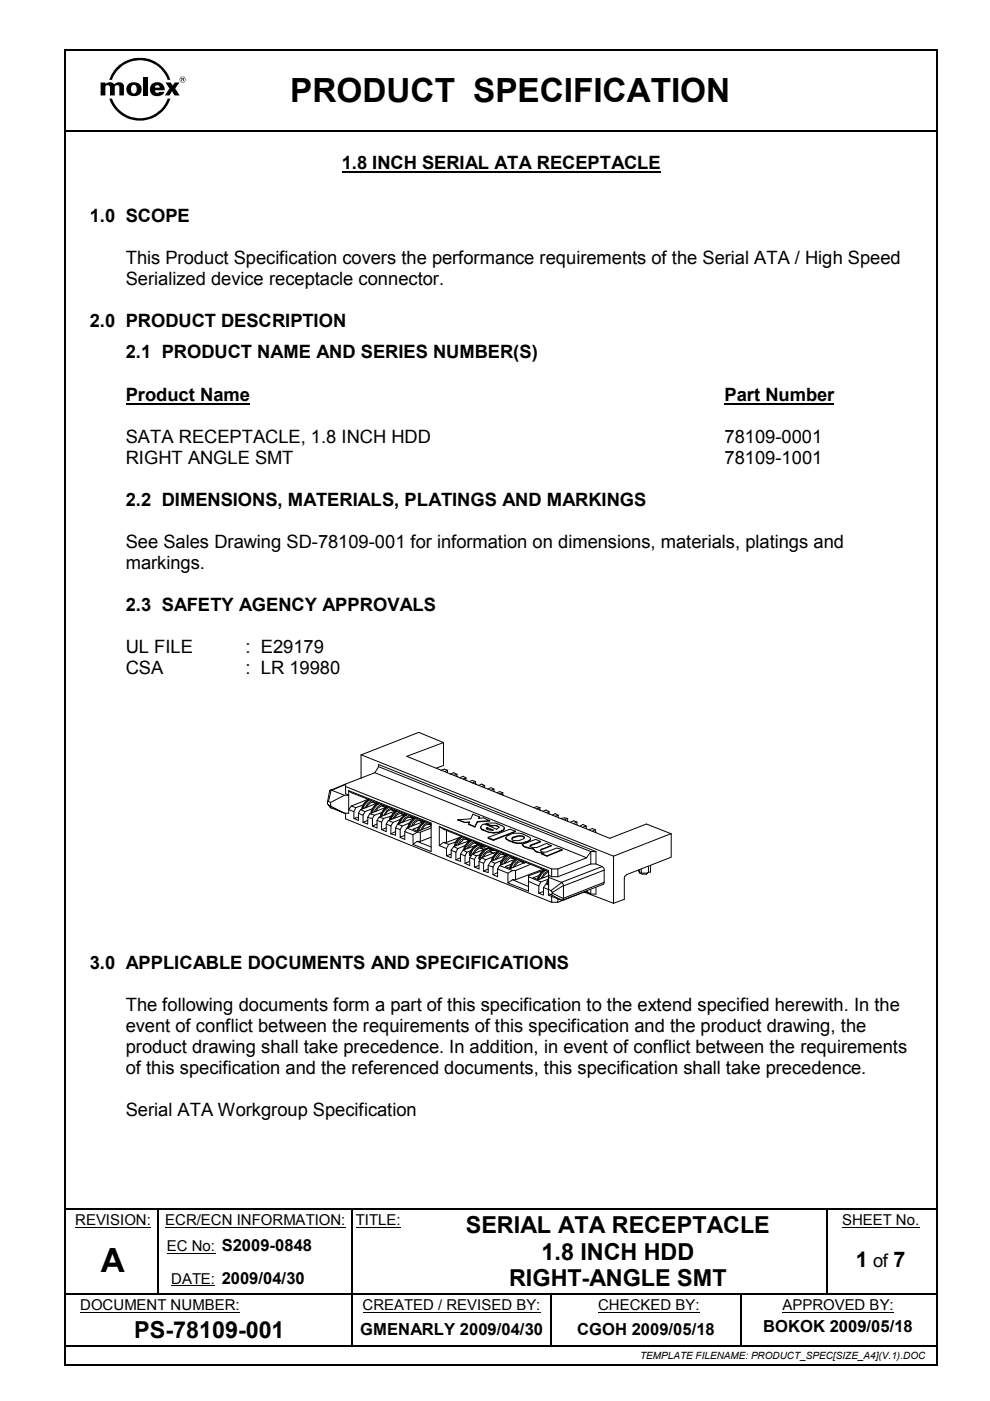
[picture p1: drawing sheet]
<svg xmlns="http://www.w3.org/2000/svg" width="210mm" height="297mm" viewBox="0 0 210 297" stroke-linecap="round" stroke-linejoin="round" font-family="sans-serif">
<path d="M16 260.2h16M17 278.2h33.8M35.1 260.2h38.2M35.4 265.7h10.2M36.3 272.6h9.3M75.5 260.2h9.5M76.9 278.2h37.7M126.9 278.2h21.5M165.9 278.2h23.7M178.6 260.2h16.4" fill="none" stroke="#000" stroke-width=".21"/>
<path d="M14 27.9h184.6M14 256.4h19.5M33.8 256.4h40.8M74.9 256.4h11.8M87 256.4h88.2M175.6 256.4h22.8M74.7 279.1v6.1M116.9 279.1v6.1M14 285.4h60.5M74.9 285.4h41.8M117.1 285.4h39.9M157.3 285.4h40.8" fill="none" stroke="#000" stroke-width=".34"/>
<g fill="#000">
<path d="M33.5 256.5h.2v.3h-.2zM33.5 256.2h.3v.3h-.3zM74.6 256.5h.2v.3h-.2zM74.6 256.2h.3v.3h-.3zM86.7 256.2h.3v.3h-.3zM175.2 256.5h.3v.3h-.3zM175.2 256.2h.4v.3h-.4zM198.4 256.2h.3v.3h-.3zM33.5 260.5h.2v.9h-.2zM33.5 267.4h.2v.9h-.2zM33.5 274.3h.2v.3h-.2zM45.6 274.3h.3v.3h-.3z"/>
<path d="M74.5 278.6h.4v.5h-.4zM74.6 260.5h.2v.9h-.2zM74.6 267.4h.2v.9h-.2zM74.6 274.3h.2v.5h-.2zM86.7 274.3h.2v.3h-.2zM116.7 278.6h.4v.5h-.4zM116.8 274.6h.2v.2h-.2zM116.8 274.3h.2v.3h-.2zM157 274.6h.2v.2h-.2zM157 274.3h.2v.3h-.2zM157 278.6h.2v.5h-.2zM175.2 260.5h.3v.9h-.3z"/>
<path d="M175.2 267.4h.3v.9h-.3zM175.2 274.3h.3v.3h-.3zM74.5 285.2h.4v.4h-.4zM116.7 285.2h.4v.4h-.4zM157 285.2h.3v.4h-.3zM198.1 285.2h.4v.4h-.4zM198.4 285.2h.3v.4h-.3z"/>
</g>
<g fill="none" stroke="#000" stroke-width=".25">
<path d="M33.6 256.8v3.7M74.7 256.8v3.7M175.3 256.8v3.7M14 274.4h19.5M33.6 261.4v6M33.6 268.3v6M33.7 274.4h11.9M45.9 274.4h28.7M74.7 261.4v6M74.7 268.3v6M74.7 274.8v3.8M74.8 274.4h11.9"/>
<path d="M86.9 274.4h29.9M116.9 274.8v3.8M117 274.4h40M157.1 274.8v3.8M157.1 279.1v6.1M157.2 274.4h18M175.3 261.4v6M175.3 268.3v6M175.5 274.4h23.1"/>
</g>
<g fill="#000">
<path d="M28 18.2a.6 .6 0 0 1 .7-.2 .6 .6 0 0 1 .3 .7 .76 .76 0 0 1-.1 .8 .76 .76 0 0 1-.7 .3 1.35 1.35 0 0 1-.2-1.6zM27.3 17.8a1.52 1.52 0 0 0-.2 2 1.52 1.52 0 0 0 1.8 .5 1.48 1.48 0 0 0 1.1-1.8 1.48 1.48 0 0 0-1.9-1z" fill-rule="evenodd"/>
<path d="M24.8 14.3a6.8 6.8 0 0 1 11.3 2.6h-.5a6.3 6.3 0 0 0-5.9-4.1 6.3 6.3 0 0 0-6 4.1h-.5l.6-1.4z" fill-rule="evenodd"/>
<path d="M32.2 17.8a1.54 1.54 0 0 0-.1 2 1.54 1.54 0 0 0 1.9 .5l.7-.5 .1-.3h-1a.53 .53 0 0 1-.6 .2 .53 .53 0 0 1-.3-.6h2l-.1-.6-.5-.8-.6-.3-.8 .1zM33 18.2a.52 .52 0 0 1 .6-.1 .52 .52 0 0 1 .3 .5h-1z" fill-rule="evenodd"/>
<path d="M35.1 17.5h1.1l.4 .7 .5-.7h1l-.9 1.3 .9 1.4h-1.1l-.5-.9-.6 .9h-.9l.9-1.4z" fill-rule="evenodd"/>
<path d="M38.1 16.9a.65 .65 0 0 1 1.3 0 .65 .65 0 0 1-1.3 0zM38.2 16.9a.55 .55 0 0 0 1.1 0 .55 .55 0 0 0-1.1 0z" fill-rule="evenodd"/>
<path d="M38.6 16.7h.3v.1h-.3zM38.5 16.6v.6h.1v-.3h.2l.1 .3h.1l-.1-.3 .1-.2z" fill-rule="evenodd"/>
<path d="M21.3 17.5h1.1v.4a1.22 1.22 0 0 1 1.9 0 1.19 1.19 0 0 1 2 .2v2.1h-1v-1.8a.5 .5 0 0 0-.5-.4 .5 .5 0 0 0-.5 .4v1.8h-1v-1.8a.52 .52 0 0 0-.4-.4 .52 .52 0 0 0-.5 .3v1.9h-1.1z" fill-rule="evenodd"/>
<path d="M30.4 16.3h1v3.9h-1z" fill-rule="evenodd"/>
<path d="M23.2 20.9h.5a6.3 6.3 0 0 0 6 4.2 6.3 6.3 0 0 0 5.9-4.2h.5a6.8 6.8 0 0 1-5.9 4.7h-1.1a6.8 6.8 0 0 1-5.9-4.7z" fill-rule="evenodd"/>
</g>
<path d="M72.5 36.5h67.6M26.7 85.6h26.3M153.7 85.6h23.3" fill="none" stroke="#000" stroke-width=".42"/>
<path d="M67.3 154.2h77.3v42h-77.3z" fill-rule="evenodd" fill="#fff"/>
<g fill="none" stroke="#000" stroke-width=".21">
<path d="M94.1 157.4l-5.3-2.1-12.2 4.8v5M94.1 157.4v4.9l-1.6 .6M94.1 157.4l-7.8 3 43.1 17.3 7.7-3 5.3 2.1M69.5 170.2l.1 .4M69.5 170v.3M69.6 170.6l.6 .7M69.6 170.6l.1 .1M69.7 170.7l3.4 1.7-2.9-1.1M69.7 169.9l-.2 .1M69.7 170.7l.5 .6M69.7 169.9l.4 .2M69.9 167.8l-.4 2.2"/>
<path d="M70.1 170.1v.8M70.2 167.6l-.5 2.3M70.4 167.5h-.4l-.1 .2M73.1 168.6l-3 1.5M73.3 166.3l-2.9 1.3 2.7 1h.9l-.7-.3M73.3 166.8l43.7 17.4M73.3 172.4v1.2l43.7 17.7M73.3 166.2v2.1M74 167.6v4.8h-.9M74 167.6l.5 .5 16.9 6.6M74 167.6l17.4 6.9v6.1l-3.8-1.6 .9-.6M74.5 170.9l-.5 .8 1.1 .4"/>
<path d="M74.5 170.9l1 .3M75.5 171.2l-.4 .9v1.4M76 172.4v1.5l-.9-.4 .9-.2M76 172.4l1 .4M76.5 171.7l-.5 .7M76.6 160l53.5 21.5M77 170.7l-1.5 .5M77.3 170.1l.9-.5a2.75 2.75 0 0 0-1.4 1.9 1.53 1.53 0 0 1 .5-1.4zM77.4 172.1l-.4 .7v1.6l1-.5M78 169.5l-3.5 1.4M78 173.3v1.4l-1-.3M78.4 169.6l-1 1-.4 .8"/>
<path d="M78.9 169.8a2.99 2.99 0 0 0-1.5 1.5M79 170l.6 .3M79 173.5v1.6M79 171.4l-1.6 .7M79.2 170l.2 .1M79.2 170l-.3 .1a1.78 1.78 0 0 0-1.1 1.1M79.4 170.1l.2 .2M79.4 172.8l-1-.3-.4 .8 1 .2M79.4 172.8l-.4 .7M79.5 170.8l-.8 1.6a2.35 2.35 0 0 1 1.5-2.1zM79.5 163.8l.8-1.2v-.5l46.1 18.5M79.5 163.8l-9.4 3.8"/>
<path d="M79.5 163.8l44.9 18.1M79.6 170.3h.2M79.8 170.3h.1M80 173.9v1.7l-1-.5 1-.4M80 173.9l.9 .4M80.1 170.3l-3.6 1.4 .9 .4M80.3 162.6l45 18v2.6M80.4 170.5l-.3 .1-.7 .7-.4 1M80.4 173.3l1 .2M80.4 173.3l-.4 .6M80.8 170.6l-.7 .5-.7 1M80.9 170.9l.7 .2"/>
<path d="M80.9 174.3v1.6M80.9 172.3l-1.5 .5M81.2 170.8l-.4 .1a1.85 1.85 0 0 0-1 1.1M81.2 170.8l.2 .1M81.3 171.7l.8-.6-.9 .9-.5 1.2a1.46 1.46 0 0 1 .6-1.5zM81.4 170.9l.2 .2M81.6 171.1h.2M81.8 171.1h.1M81.9 175.6l-1 .3M81.9 174.7v1.6l-1-.4M82 171.1l-3.6 1.4M82.4 171.2l-.4 .2a2.4 2.4 0 0 0-1.1 1.7"/>
<path d="M82.4 173.9l-.5 .8 1 .4 .5-.7M82.4 173.9l1 .5M82.8 171.4l-.8 .5-.6 .9M82.9 173.1l-1.5 .4-.5 .8M82.9 171.7l.7 .2M82.9 175.1v1.7M83.1 171.7h.3M83.1 171.7a1.71 1.71 0 0 0-1.4 1.1M83.2 172.5l.9-.6-.7 .5-.7 1.4a.98 .98 0 0 1 .4-1zM83.4 171.7l.2 .2M83.6 171.9h.2M83.8 171.9h.1"/>
<path d="M83.9 175.6l1 .3M83.9 175.6v1.5l-1-.3M83.9 176.3l-1 .5M84 171.9l-3.6 1.4M84.3 172l-.6 .5-.8 1.2M84.3 174.7l-.4 .9M84.8 172.2l-.8 .4-.6 1M84.9 172.4l.6 .4M84.9 173.7l-1.5 .7M85.1 173.4l1-.6a3.2 3.2 0 0 0-1.4 1.8l-.2-.2zM85.1 172.4a1.9 1.9 0 0 0-1.4 1M85.1 172.4l.2 .1"/>
<path d="M85.3 172.5l.2 .3M85.3 175.1l-.4 .8v1.6l1-.4M85.5 172.8h.3M85.8 172.8h.1M85.9 176.3l.4-.7 2.2 .8h.7M85.9 176.3v1.7l-1-.5M85.9 176.3l1.7 .7M86 172.6l-3.6 1.3M86.3 172.8l-.9 .6-.5 1.1M86.7 173l-.3 .2a1.84 1.84 0 0 0-1.1 1.2M86.8 173.3l.7 .1M86.8 174.5l-1.5 .6"/>
<path d="M87.1 173.2l-.4 .1a1.44 1.44 0 0 0-1.1 1M87.1 173.2l.2 .1M87.2 174l.9-.6a2.9 2.9 0 0 0-1.5 2.1v-.6zM87.3 173.3l.2 .1M87.5 173.4h.2M87.6 177v2M87.7 173.4h.1M87.9 173.4l-3.6 1.3 1 .4M88.3 173.5l-1 .9-.5 .9M88.5 178.4l2.9 1.2M88.5 176.4l-.9 .6M88.7 173.6l-.4 .3a1.76 1.76 0 0 0-1 1.2"/>
<path d="M88.8 173.9l.7 .3M88.8 175.3l-1.2 .5 1 .4M89 173.9l.2 .1M89 173.9a1.84 1.84 0 0 0-1.4 1.1M89.2 174.8l.8-.6-1.1 1.1-.3 .9v-.2h-.1zM89.2 176.4v2h-.7M89.2 174l.3 .2M89.5 174.2h.3M89.9 174.2l-3.6 1.4M90.2 174.3l-1 .8-.4 1M90.7 174.5l-.8 .4-.7 1.1M90.8 174.7l.6 .2-.2-.1"/>
<path d="M91 174.7a1.73 1.73 0 0 0-1.4 1.1M91 174.7l.2 .1M91.4 175.6l-2.2 .8M91.4 175.1l-2.8 1.1M91.4 177.5l-2.2 .9M93.2 175.3l23.1 9.3 .1 .9M93.2 175.3l.9 .5 22.2 9M93.2 175.3v4M93.2 179.3l1.5 .6M93.5 163.3l.8-.2 .6 .2M94.1 178.6l1.1 .4M94.7 179.9v1.5l1 .5v-1.6"/>
<path d="M94.7 176.1v2.5h-.6l-.9 .7M94.9 163.3l-.6 .3M94.9 163.3v.5M95.2 179l-.5 .9M95.5 164.2l.7-.4 .7 .4M96.2 179.5l-.5 .8 1 .4M96.2 179.5l.9 .4M96.7 178.5l-1.5 .5M96.9 164.6h.1M96.9 164.2l-.7 .2M96.9 164.2v.4M97.1 179.9l-.4 .8"/>
<path d="M97.5 164.9l.7-.3 .6 .3M97.5 177.5l-2.8 1.1M97.9 177.3a2.31 2.31 0 0 0-1.4 2.1 3.3 3.3 0 0 1 1.4-2M98.1 177.4a3.5 3.5 0 0 0-1.4 1.9M98.2 165.1l.6-.2v.6M98.6 177.6l-.4 .2a1.6 1.6 0 0 0-1 1.2l-.1 .2M98.6 177.8l.7 .4M98.6 179.3l-1.5 .6M98.8 177.8l-.6 .3-.7 .9M98.8 165.5h.1M98.8 177.8l.3 .2M99.1 178l.2 .2"/>
<path d="M99.3 178.2h.3M99.4 174.7l1.3 .6M99.5 165.7l.7-.2 .6 .2v.5M99.5 174.4h-.9l1-.1-.2 .4M99.7 178.2l-3.5 1.3M100.1 178.3l-.7 .4-.8 1.4M100.5 178.4l-1.1 .9-.3 .6M100.6 178.7l.7 .2M100.7 175.3h.1M100.8 178.7l.5 .2M100.8 166.2h.1M100.8 165.7l-.6 .3"/>
<path d="M100.9 178.7l-.1-.1-.6 .3-.8 .9M101.3 179.2a2.24 2.24 0 0 0-1.7 1.9v.2M101.3 179.2a2.9 2.9 0 0 0-1.7 2.1M101.3 178.9h.3M101.3 174.2l-.6 1.1M101.3 174.2v.1M101.3 174.3l-.6 1M101.5 166.5l.7-.3 .6 .3-.6 .3M101.7 179l-.4 .2M101.7 173.2l-.2 .3 1.1-.1 1.3 .6-2.6 .2M101.7 173.2l-1.4-.6-.4 1-2.8 .2 1.5 .6-1.5-.5M101.7 179l.1 .2"/>
<path d="M101.7 179l.2 .2M101.7 179h.1M101.7 178.9l-3.5 1.4M101.7 173.2l-.1 .3M101.8 179.2a2.49 2.49 0 0 0-1.9 2.2l-.3-.1M101.8 179.2l.2 .3M101.8 179.8l.6 .2M101.8 179.2h.2M101.9 175.3l.3 .5 .2 .1M101.9 175.3l.3 .6 .2 .1M101.9 179l.1 .2M102 179.2l.2 .2"/>
<path d="M102 179.5a2.31 2.31 0 0 0-1.7 1.5M102 179.5l.4 .1M102.2 179.4l.4 .1M102.2 179.4l.2 .2M102.2 179.3h.2M102.4 175.9l.9 .4M102.4 175.9l.1 .1M102.4 176l.9 .3M102.6 179.5l.2 .1M102.6 179.5l-.2 .1M102.8 166.5v.5M103.1 174.6a4 4 0 0 1 3.3 .4"/>
<path d="M103.1 174.6l1.1 .4M103.1 174.6v.1l1.1 .4M103.3 179.5l-.5 .1M103.3 179.9h-.2v.1a2.08 2.08 0 0 0-1.5 2.1M103.3 179.9a3.1 3.1 0 0 0-1.7 2.2M103.3 176.3l1.5 .2 1.2-.2M103.3 176.3l.5 .2 1 .2 1.2-.3M103.3 175.5l-.2 .2a1.66 1.66 0 0 0 1.5 .3M103.3 175.6v.1M103.3 175.5l1.3 .5M103.3 175.6l1.1 .4M103.3 175.5v.1"/>
<path d="M103.3 176.3v.1M103.5 167.3l.6-.3 .7 .3v.6M103.5 177.5v.3l1.1 .4M103.5 177.5l1.1 .6M103.7 179.8l-.4 .1M103.7 179.8l.1 .1M103.7 179.8l.2 .1M103.7 179.8h.1M103.7 179.7l-3.5 1.4M103.8 179.9a2.94 2.94 0 0 0-2 2.3h.1l-.3-.1M103.8 179.9l.2 .4M103.8 179.9l.4 .2"/>
<path d="M103.9 174l-2.6 .3M104.2 175.1v-.1h1.1l.5 .3-.5 .5-2.5-1.1-.6 .3-.3 .3M104.2 175.1l.7-.1 .8 .3 .1 .2M104.6 178.1v.1M104.8 167.3l-.7 .3M105.4 168.1l.6-.2 .6 .2M106 176.3v.1M106.4 175l.5 .3v.3M106.4 176.1l-.4 .2M106.4 176.2l-.4 .2M106.4 176.1v.1M106.6 168.6h.1"/>
<path d="M106.6 168.1v.5M106.6 168.1l-.6 .3M106.9 175.6v.2l-.5 .3M106.9 175.6v.3l-.5 .3M107.3 177.6a.71 .71 0 0 0 .6 .7M107.3 177.6l.6 .6M107.3 177.6a3.5 3.5 0 0 1 4.6-.3l.6 .5M107.9 178.3a4.4 4.4 0 0 0 3.6 .3M107.9 178.2v.1M107.9 178.2l.9 .3M108.8 177.5l-.2 .3M108.8 178.5a3.4 3.4 0 0 0 2.7 0"/>
<path d="M108.8 177.5v.1M108.8 178.5v.1M109.3 176.2l-4.7 2M109.3 176.2l-1.1-.4-4.7 1.7M109.3 176.2l-4.7 1.9M109.6 177.3a1.54 1.54 0 0 1 1.6 .2v.2l-1 .5h-1.4l-.2-.4M109.6 177.3l-.8 .2M109.6 177.3v.1M110.8 179l.4 .5 1.9 .4M110.8 179v.2a1.82 1.82 0 0 0 1.5 .7l.8 .1M111.2 177.6a2.18 2.18 0 0 0-2.6 .2M111.5 178.5v.1"/>
<path d="M111.9 178.5l-.4 .1M111.9 178.4l-.4 .1M111.9 178.4v.1M112.5 177.8l-.6 .6M112.5 177.8l-.1 .4-.5 .3M112.6 179.2h-.2v.3l.5 .2h.9l2.1-.9 1 .5M112.6 179.2l-.2 .3M113.1 179.9a2.6 2.6 0 0 0 2.3 1l-.5 .1M113.1 179.9v.1M113.2 171.2l.6-.2 .7 .2M114.5 171.2v.6M114.5 171.2l-.7 .3"/>
<path d="M114.6 178.4l-1-.4-2.8 1M114.6 178.4v.1l-2 .8v-.1M114.6 178.4l-2 .8M115.1 172l.7-.3 .7 .4M115.8 172.3l.7-.2v.5M116.9 179.3l-2 .7M116.9 179.4l-2 .7M116.9 179.3v.1M117.1 172.8l.7-.3 .6 .3v.6M118.4 172.8l-.6 .3M119 173.5l.7-.1 .7 .1v.6M120.4 173.5l-.7 .3"/>
<path d="M121 174.3l.7-.3 .6 .3M122.3 174.3l.1 .5M122.3 174.8h.1M122.3 174.3l-.6 .3M123 175.1l.7-.3 .6 .3M123.7 175.3l.6-.2v.6M125 175.9l.6-.2 .7 .2v.5M126.3 176.4h.1M126.3 175.9l-.7 .3M95.7 181.1l-1 .3M96.7 180.7v1.6M97.7 181.1v1.5l-1-.3"/>
<path d="M97.7 181.9l-1 .4M97.7 181.1l.9 .3M98.2 180.3l.9 .4-.5 .7M98.2 180.3l-.5 .8M98.4 180.1l.4-.7a2.04 2.04 0 0 1 1.1-1.2 2.28 2.28 0 0 0-1.5 2.1M98.6 181.4v1.6M99.6 181.3h.1M99.6 181.9l.1 1.6-1.1-.5M99.6 182.6l-1 .4M99.6 181.9l1 .3M99.9 181.4h.1M99.9 180.3l-.8 .4"/>
<path d="M100.2 181.1l.8 .3M100.2 181.1l-.6 .8M100.6 182.2v1.6M101 181.4l-.4 .8M101.6 182.1h.1M101.6 182.6v1.6l-1-.4M101.6 182.6l1 .4M101.6 183.5l-1 .3M101.8 182.2h.1M101.8 181.2l-.8 .2M102.2 181.9l-.6 .7M102.4 180v-.1a.73 .73 0 0 0-1 .1l-.4 .3-.4 .6"/>
<path d="M102.4 180h.3M102.6 183v1.7M102.7 180h.1M103 182.3l-.4 .7M103.5 183.5l1.1 .3M103.5 184.2l-.9 .5M103.5 183.5v1.5l-.9-.3M103.8 180.6l.6 .2M104 180.6l.2 .1M104 180.3h.4M104 180.3a2.24 2.24 0 0 0-1.8 1.5M104 180.6a1.71 1.71 0 0 0-1.4 1.1"/>
<path d="M104.1 182.6l-.6 .9M104.2 180.1l.2 .2h.2M104.2 180.7l.2 .1M104.2 180h.2M104.2 180.1l.4 .2M104.4 180.8l.2 .1M104.6 183.8v1.7l.9 .4v-1.7M104.6 181.7l-1.6 .6-.8-.4M104.6 180.3h.2M104.6 180.3h.6M104.6 180.9h.1M104.9 181.2l.8-.6a4 4 0 0 0-1.4 1.9 1.27 1.27 0 0 1 .6-1.3z"/>
<path d="M105 183l-.4 .8M105.5 184.2l2.2 .9 1-.5M105.5 185l-.9 .5M105.6 180.5l-3.4 1.4M105.8 180.7l-.8 .8-.4 .9M106 183.5l-.5 .7M106 183.5l2.7 1.1M106.3 180.8l-.5 .2-.8 1.3M106.4 182.4l-1.4 .6-.9-.4M106.4 181.1l.7 .2M106.6 181a1.73 1.73 0 0 0-1.3 1.2M106.6 181l.2 .1"/>
<path d="M106.7 182l.9-.7a3.7 3.7 0 0 0-1.4 2.1 1.38 1.38 0 0 1 .5-1.4zM106.8 181.1l.3 .2M107.1 181.3h.3M107.5 181.3l-3.4 1.3M107.7 185.1v2.1l1-.7M107.8 181.4l-.6 .6a1.61 1.61 0 0 0-.8 1.3M108.2 181.5l-.7 .6-.7 .9M108.4 181.9l.7 .2M108.6 181.9a1.73 1.73 0 0 0-1.4 1.1M108.6 181.9l.2 .1M108.7 182.8l.9-.7-.8 .7-.6 1.3a1.53 1.53 0 0 1 .5-1.3zM108.7 186.5l3.4 1.5"/>
<path d="M108.7 186.5h.6M108.7 184.6h.6M108.8 182l.3 .1M109.1 182.1h.2M109.3 184.6v1.9M109.5 182.1l-3.5 1.4M109.8 182.2l-.3 .2a1.9 1.9 0 0 0-1 1.5l-.1 .1M110.2 182.4l-.7 .4-.7 1.1M110.3 182.6l.7 .2M110.6 182.6a1.71 1.71 0 0 0-1.5 1.1M110.6 182.6l.2 .2M110.8 182.8h.2"/>
<path d="M111 182.8l.3 .2M111.4 182.8l-3.2 1.3-1-.4 1.2-.4M112.1 185.9l2.6 1.1 1.5-.6M112.1 186.9l2.2 .9 .4-.8M112.5 183.3l-3.2 1.3M113.1 180a1.55 1.55 0 0 0 1.3 .8l.7 .1M114 186.4a1.45 1.45 0 0 1 .6-1.3l.9-.6-.7 .5-.8 1.5M114.3 185.7l-1.2 .4 1.1 .4 2.1-.8M114.3 187.8v1.6M114.6 180.3l.1 .2a1.25 1.25 0 0 0 1.4 .1l2-.8 1.1 .3v.2l-3.2 1.2M114.9 181l1.1 .5M114.9 180l-.3 .3"/>
<path d="M114.9 180.1l-.3 .2M114.9 180v.1M115 184.4l-5.7 2.1M115.3 188.2v1.6l-1-.4M115.3 188.2l1 .4M115.3 189l-1 .4M115.4 184.5l-3.3 1.2v3.2l-4.4-1.7M115.7 184.6l-.7 .5-.7 1.3M115.8 187.4l.5 .2M115.8 187.4l-.5 .8M116.1 184.8l-.7 .5-.7 1M116.3 186.3l-.3 .6v.4l.3-.8"/>
<path d="M116.3 189.5v-.9v1.2l3 1.1M116.3 187.1l-.1 .1M116.3 186l.1 2.6M116.3 189.5l.1 .3M116.3 189.5l.6 .2M116.3 188.6l.6 .2M116.3 187.2l-.5 .2M116.3 186l2.8 1.1M116.3 185.5l.7 .4M116.4 185a1.16 1.16 0 0 0-1.1 .8l-.3 .3M116.4 185.5l-.1 3.1M116.4 185.5l-.1 .5"/>
<path d="M116.9 188.8l.2 .4M116.9 189.7l2.3 1.2M117 190v1.3h1.3M117 184.2v1.7M117 185.9h1.3M117.1 189.4v.2l-.2 .1M117.1 189.2v.2M117.1 189.4l2.4 1.1M118.3 184.2v1.7M118.3 190.5v.8M119.1 187.1h.1M119.2 187.1l.3 .5v2.9"/>
<path d="M119.2 187.1l-2.3 1.7M119.2 180.1l-3.2 1.3M119.5 190.5l-.1 .4h-.1M119.5 187.7l-2.4 1.5M123.9 189.1l6.2 2.4M124 189l1.3 .6-.9-.7-6.1 2.4M124.4 181.9l-6.1 2.3h-1.3M125.3 183.2l-7 2.7M125.3 183.2h1.1M126.4 180.6h-1.1l-.9 1.3M126.4 183.2l1.3 .5-8.6 3.4M126.4 180.6v2.6"/>
<path d="M126.4 188.2v1.4h-1.1v-1M127.7 183.7l.4 .3v.4M128.1 187.1l-.2 .4-8.6 3.4M128.1 187.1v-2.6l-8.6 3.3M128.1 187.1l-8.6 3.4M130.1 181.5l12.3-4.8v5l-9.6 3.8-.3 .3-.1 .3v4.6l-2.3 .8M130.1 181.5v10M135.5 184.5v.3l.2 .1M135.7 184.5v.6h.3M136 184.2v.9M137.5 183.7v1.2l-.2 .2h-1.3M138 183.5v1.4h-.5l-.4 .4h-.9l-.4-.2"/>
</g>
<path d="M13.6 10.3h.4v.4h-.4zM198.6 10.3h.4v.4h-.4zM13.6 289.3h.4v.3h-.4zM198.6 289.3h.4v.3h-.4z" fill="#000"/>
<path d="M13.8 10.7v278.6M14 10.5h184.6M198.8 10.7v278.6M14 289.5h184.6" fill="none" stroke="#000" stroke-width=".34"/>
<g font-size="7.1">
<text x="61.6" y="21.7">PRODUCT SPECIFICATION</text>
<text x="21.4" y="269.6">A</text>
</g>
<g font-size="5">
<text x="98.8" y="261.4">SERIAL ATA RECEPTACLE</text>
<text x="114.9" y="267">1.8 INCH HDD</text>
<text x="108" y="272.7">RIGHT-ANGLE SMT</text>
<text x="28.5" y="283.7">PS-78109-001</text>
</g>
<g font-size="4.6">
<text x="181.5" y="268.7">1</text>
<text x="189.5" y="268.7">7</text>
</g>
<g font-size="3.9">
<text x="72.5" y="35.9">1.8 INCH SERIAL ATA RECEPTACLE</text>
<text x="19.1" y="47">1.0 SCOPE</text>
<text x="26.7" y="56">This Product Specification covers the performance requirements of the Serial ATA / High Speed</text>
<text x="26.7" y="60.4">Serialized device receptacle connector.</text>
<text x="19.1" y="69.3">2.0 PRODUCT DESCRIPTION</text>
<text x="26.7" y="76">2.1 PRODUCT NAME AND SERIES NUMBER(S)</text>
<text x="26.7" y="84.9">Product Name</text>
<text x="153.7" y="84.9">Part Number</text>
<text x="26.7" y="93.9">SATA RECEPTACLE, 1.8 INCH HDD</text>
<text x="153.7" y="93.9">78109-0001</text>
<text x="26.7" y="98.3">RIGHT ANGLE SMT</text>
<text x="153.7" y="98.3">78109-1001</text>
<text x="26.7" y="107.2">2.2 DIMENSIONS, MATERIALS, PLATINGS AND MARKINGS</text>
<text x="26.7" y="116.2">See Sales Drawing SD-78109-001 for information on dimensions, materials, platings and</text>
<text x="26.7" y="120.6">markings.</text>
<text x="26.7" y="129.5">2.3 SAFETY AGENCY APPROVALS</text>
<text x="26.7" y="138.5">UL FILE</text>
<text x="26.7" y="143">CSA</text>
<text x="52.1" y="143">: LR 19980</text>
<text x="52.1" y="138.5">: E29179</text>
<text x="19.1" y="205.4">3.0 APPLICABLE DOCUMENTS AND SPECIFICATIONS</text>
<text x="26.7" y="214.4">The following documents form a part of this specification to the extend specified herewith. In the</text>
<text x="26.7" y="218.8">event of conflict between the requirements of this specification and the product drawing, the</text>
<text x="26.7" y="223.3">product drawing shall take precedence. In addition, in event of conflict between the requirements</text>
<text x="26.7" y="227.8">of this specification and the referenced documents, this specification shall take precedence.</text>
<text x="26.7" y="236.7">Serial ATA Workgroup Specification</text>
<text x="185.2" y="268.7">of</text>
</g>
<g font-size="3.5">
<text x="76.4" y="283.1">GMENARLY 2009/04/30</text>
<text x="122.4" y="283.1">CGOH 2009/05/18</text>
<text x="161.9" y="282.4">BOKOK 2009/05/18</text>
</g>
<g font-size="3.2">
<text x="16" y="259.8">REVISION:</text>
<text x="35.1" y="259.8">ECR/ECN INFORMATION:</text>
<text x="75.5" y="259.8">TITLE:</text>
<text x="178.6" y="259.8">SHEET No.</text>
<text x="35.4" y="265.3">EC No: S2009-0848</text>
<text x="36.3" y="272.2">DATE: 2009/04/30</text>
<text x="17" y="277.8">DOCUMENT NUMBER:</text>
<text x="76.9" y="277.8">CREATED / REVISED BY:</text>
<text x="126.9" y="277.8">CHECKED BY:</text>
<text x="165.9" y="277.8">APPROVED BY:</text>
</g>
<text font-size="2.1" x="135.8" y="288">TEMPLATE FILENAME: PRODUCT_SPEC[SIZE_A4](V.1).DOC</text>
</svg>
